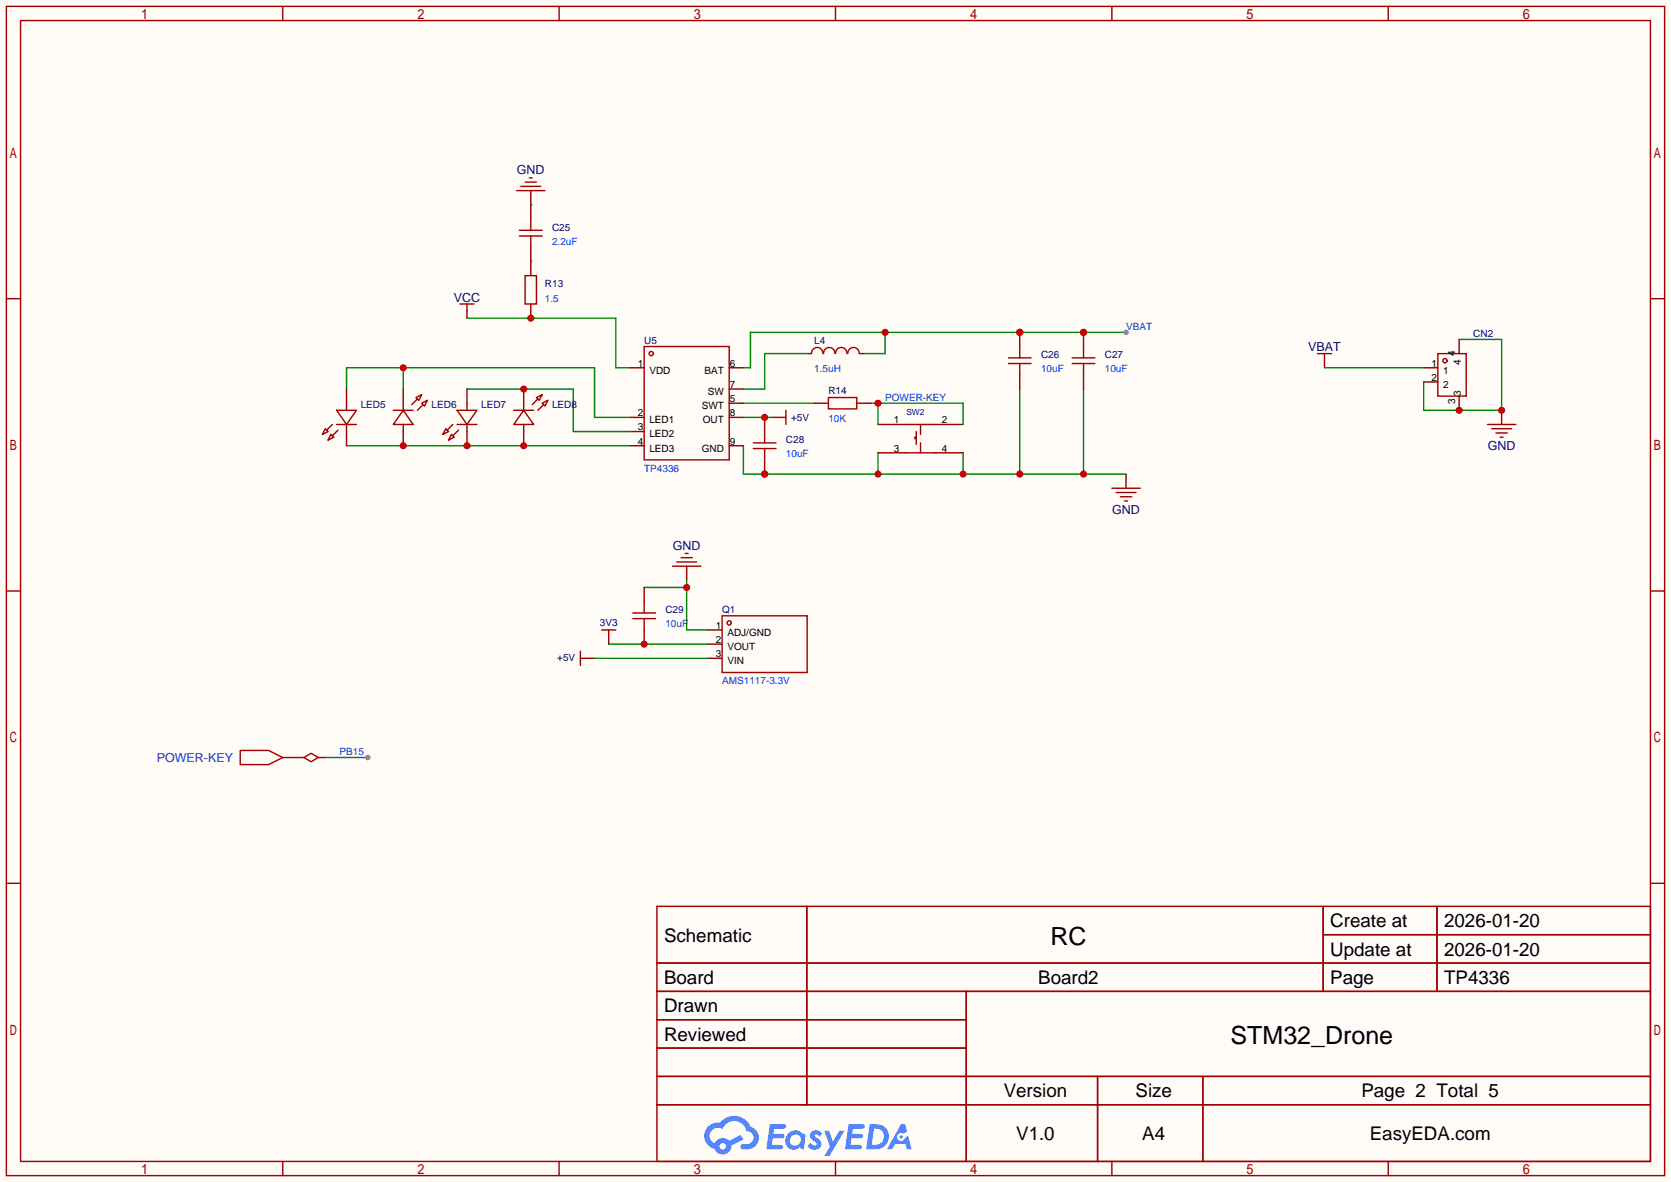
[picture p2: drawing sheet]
<svg xmlns="http://www.w3.org/2000/svg" width="299mm" height="212mm" viewBox="0 0 299 212" stroke-linecap="round" stroke-linejoin="round" font-family="sans-serif">
<path d="M0 0h299.5v211.8h-299.5z" fill="#fffcf7"/>
<g fill="none" stroke="#a10000" stroke-width=".25">
<path d="M1.1 1.1h297.2v209.6h-297.2zM3.7 3.7h292.1v204.5h-292.1zM50.7 1.1v2.6M100.2 1.1v2.6M149.7 1.1v2.6M199.3 1.1v2.6M248.8 1.1v2.6M1.1 53.5h2.6M295.8 53.5h2.5M1.1 105.9h2.6M295.8 105.9h2.5M1.1 158.3h2.6"/>
<path d="M295.8 158.3h2.5M117.7 162.4h178.1v45.8h-178.1zM117.7 172.6h178.1M117.7 177.7h178.1M144.6 162.4v35.6M173.2 177.7v30.5M237.1 162.4v15.3M237.1 167.5h58.7M257.5 162.4v15.3M117.7 182.8h55.5M117.7 192.9h178.1M117.7 187.8h55.5"/>
<path d="M117.7 198h178.1M196.7 192.9v15.3M215.6 192.9v15.3M50.7 208.2v2.5M100.2 208.2v2.5M149.7 208.2v2.5M199.3 208.2v2.5M248.8 208.2v2.5"/>
</g>
<g fill="#5487ff">
<path d="M145.5 202.8a1.3 1.3 0 0 1 1.8 .3l-.4 .6a.54 .54 0 0 0-.9-.2l.1 .2a1.58 1.58 0 0 1 1.1 1.6 1.43 1.43 0 0 1-2.5 .1l.5-.6a.64 .64 0 0 0 .5 .5 .64 .64 0 0 0 .7-.3l-.2-.2a1.6 1.6 0 0 1-1-1.6z"/>
<path d="M147.7 202.7h.9l.7 1.9 1.1-1.9h.9l-2.7 4.5h-.9l1-1.7z"/>
<path d="M138 201.5h1.6a1.31 1.31 0 0 1 1.2 .2 .4 .4 0 0 1-.3 .6h-1.8l-.1 .9h1.6a.4 .4 0 0 1 .4 .4 .4 .4 0 0 1-.4 .4h-1.7l-.2 1.2h.8a1.23 1.23 0 0 1 1.2 .2 .39 .39 0 0 1-.3 .6h-2.7z"/>
<path d="M152.1 201.5h1.6a1.32 1.32 0 0 1 1.3 .2 .39 .39 0 0 1-.4 .6h-1.7l-.2 .9h1.7a.4 .4 0 0 1 .3 .4 .4 .4 0 0 1-.4 .4h-1.7l-.2 1.2h.8a1.23 1.23 0 0 1 1.2 .2 .39 .39 0 0 1-.3 .6h-2.7z"/>
<path d="M161.5 201.5h.7l.4 1.3-.7 .4a.75 .75 0 0 0-1.1 .3 .75 .75 0 0 0 .5 1 .75 .75 0 0 0 .9-.6l.6-.3 .6 2.4h-.9l-.2-1h-1.9l-.5 1h-.9z"/>
<path d="M155.9 201.5l-.7 4.5h1.5a2.27 2.27 0 0 0 2.6-2.3 2.27 2.27 0 0 0-2.7-2.2zM156.6 202.3a1.5 1.5 0 0 1 1.8 1.5 1.5 1.5 0 0 1-1.9 1.4h-.3z"/>
<path d="M141.3 203.1a1.62 1.62 0 0 0-.4 2.1 1.62 1.62 0 0 0 2 .7l.4-.3 .3 .3 .5 .1 .3-2.5-.2-.3h-.4a1.58 1.58 0 0 0-2.5-.1zM141.9 203.6a.98 .98 0 0 1 1.5 .2 .98 .98 0 0 1-.6 1.5 .94 .94 0 0 1-1.2-.4 .94 .94 0 0 1 .3-1.3z"/>
<path d="M126.9 201.9a2.37 2.37 0 0 0 1.2 4 1.54 1.54 0 0 0 1.7 1 1.54 1.54 0 0 0 1.3-1.6l2.1-1.1-.5-.8-2 1.1a1.57 1.57 0 0 0-2.6 .4 1.5 1.5 0 0 1-.8-2.1 1.5 1.5 0 0 1 2.2-.5 2.23 2.23 0 0 1 2.3-1.4 2.23 2.23 0 0 1 2 1.8 1.16 1.16 0 0 1 1.2 1.1 1.16 1.16 0 0 1-1 1.3h-.7a.47 .47 0 0 0-.6 .3 .47 .47 0 0 0 .4 .6 2.23 2.23 0 0 0 2.3-.7 2.23 2.23 0 0 0 .4-2.3 2.16 2.16 0 0 0-1.3-1.1 3.2 3.2 0 0 0-5.4-.7l-1.2 .1zM129 205.4a.58 .58 0 0 1 1.1 0 .58 .58 0 0 1-1.1 0z"/>
<circle cx="161.5" cy="203.8" r=".28"/>
</g>
<g fill="none" stroke="#a10000" stroke-width=".25">
<path d="M115.4 62.1h15.3v20.3h-15.3z"/>
<circle cx="116.7" cy="63.4" r=".38"/>
</g>
<path d="M112.9 65.9h2.5M112.9 74.8h2.5M112.9 77.3h2.5M112.9 79.9h2.5M130.7 69.7h2.5M130.7 72.3h2.5M130.7 65.9h2.5M130.7 74.8h2.5M130.7 79.9h2.5" fill="none" stroke="#870000" stroke-width=".25"/>
<path d="M62.1 79.9h50.8M62.1 69.7v-3.8h44.5v8.9h6.3M72.3 65.9v3.8M83.7 69.7h19v7.6h10.2" fill="none" stroke="#008700" stroke-width=".25"/>
<circle cx="72.3" cy="65.9" r=".63" fill="#c00"/>
<path d="M83.7 55.8v1.2M95.1 46.9v2.5M95.1 54.5v2.5" fill="none" stroke="#870000" stroke-width=".25"/>
<path d="M82.4 54.5h2.6M83.7 54.5v1.3M94.1 49.4h2v5.1h-2z" fill="none" stroke="#a10000" stroke-width=".25"/>
<path d="M83.7 57h26.7v8.9h2.5" fill="none" stroke="#008700" stroke-width=".25"/>
<circle cx="95.1" cy="57" r=".63" fill="#c00"/>
<path d="M95.1 34.2v5M95.1 44.3v2.6M201.8 85v2.5" fill="none" stroke="#870000" stroke-width=".25"/>
<path d="M92.6 34.2h5.1M93.3 33.4h3.6M94.1 32.6h2M94.9 31.9h.5M95.1 39.2v2.1M93.1 41.3h4.1M93.1 42.3h4.1M95.1 42.3v2M199.3 87.5h5M200 88.3h3.6M200.8 89h2M201.5 89.8h.6" fill="none" stroke="#a10000" stroke-width=".25"/>
<path d="M95.1 36.7h.1M95.1 46.9h.1M133.2 79.9v5.1h68.6M182.8 69.7v15.3M194.2 69.7v15.3M157.4 81.2v3.8M172.6 81.2v3.8" fill="none" stroke="#008700" stroke-width=".25"/>
<g fill="#c00">
<circle cx="137" cy="85" r=".63"/>
<circle cx="157.4" cy="85" r=".63"/>
<circle cx="172.6" cy="85" r=".63"/>
<circle cx="182.8" cy="85" r=".63"/>
<circle cx="194.2" cy="85" r=".63"/>
</g>
<path d="M138.3 74.8h1.3" fill="none" stroke="#870000" stroke-width=".25"/>
<path d="M139.6 74.8h1.2M140.8 73.5v2.6" fill="none" stroke="#a10000" stroke-width=".25"/>
<path d="M158.6 59.6v3.8h-3.8M201.8 59.6h-67.3v6.3h-1.3M133.2 74.8h5.1" fill="none" stroke="#008700" stroke-width=".25"/>
<g fill="#c00">
<circle cx="194.2" cy="59.6" r=".63"/>
<circle cx="182.8" cy="59.6" r=".63"/>
<circle cx="158.6" cy="59.6" r=".63"/>
</g>
<circle cx="201.8" cy="59.6" r=".51" fill="#999"/>
<path d="M182.8 59.6v2.5" fill="none" stroke="#870000" stroke-width=".25"/>
<circle cx="182.8" cy="59.6" r=".63" fill="#c00"/>
<path d="M194.2 59.6v2.5M182.8 67.2v2.5" fill="none" stroke="#870000" stroke-width=".25"/>
<path d="M180.7 64.1h4.1M180.7 65.2h4.1M182.8 62.1v2M182.8 65.2v2" fill="none" stroke="#a10000" stroke-width=".25"/>
<circle cx="194.2" cy="59.6" r=".63" fill="#c00"/>
<path d="M144.7 63.4h.7M145.9 72.3h2.6M153.5 72.3h2.6M154.1 63.4h.7M157.4 76.1h5M167.5 76.1h5.1M194.2 67.2v2.5M157.4 81.2h5M167.5 81.2h5.1" fill="none" stroke="#870000" stroke-width=".25"/>
<g fill="none" stroke="#a10000" stroke-width=".25">
<path d="M145.4 63.4a1.01 1.01 0 0 1 1.1-1.1 1.01 1.01 0 0 1 1 1.1M147.6 63.4a1.01 1.01 0 0 1 1-1.1 1.01 1.01 0 0 1 1 1.1M148.5 71.2h5v2.1h-5zM149.8 63.4a1.01 1.01 0 0 1 1-1.1 1.01 1.01 0 0 1 1 1.1M151.9 63.4a1.01 1.01 0 0 1 1.1-1.1 1.01 1.01 0 0 1 1 1.1M162.4 76.1h5.1M164.2 78.4h-.2v.2h.2M164.2 77.3v2.3M165 76.1v1.8M165 79.4v1.8M192.2 64.1h4M192.2 65.2h4"/>
<path d="M194.2 62.1v2M194.2 65.2v2M162.4 81.2h5.1"/>
</g>
<path d="M133.2 72.3h12.7M144.7 63.4h-7.7v6.3h-3.8M156.1 72.3h16.5v3.8M157.4 72.3v3.8" fill="none" stroke="#008700" stroke-width=".25"/>
<circle cx="157.4" cy="72.3" r=".63" fill="#c00"/>
<path d="M50.7 135.8h3.8M57 135.8h1.3" fill="none" stroke="#870000" stroke-width=".25"/>
<path d="M43.1 134.5h5l2.6 1.3-2.6 1.2h-5zM54.5 135.8l1.3-.8 1.2 .8-1.2 .7z" fill="none" stroke="#a10000" stroke-width=".25"/>
<path d="M53.2 135.8h.1M58.3 135.8h7.6" fill="none" stroke="#008700" stroke-width=".25"/>
<circle cx="65.9" cy="135.8" r=".51" fill="#999"/>
<path d="M137 74.8v2.5" fill="none" stroke="#870000" stroke-width=".25"/>
<circle cx="137" cy="74.8" r=".63" fill="#c00"/>
<path d="M137 82.4v2.6" fill="none" stroke="#870000" stroke-width=".25"/>
<circle cx="137" cy="85" r=".63" fill="#c00"/>
<g fill="none" stroke="#a10000" stroke-width=".25">
<path d="M135 79.4h4.1M137 77.3v2.1M236.1 63.4h2.5M237.4 63.4v1.2M257.7 63.4h5.1v7.6h-5.1zM266.6 76.1h5.1M267.3 76.8h3.6M268.1 77.6h2M268.9 78.4h.5M135 80.4h4.1M137 80.4v2"/>
<circle cx="259" cy="64.6" r=".38"/>
</g>
<path d="M237.4 64.6v1.3M255.1 65.9h2.6M255.1 68.5h2.6M261.5 60.8v2.6M261.5 71v2.5M269.1 73.5v2.6" fill="none" stroke="#870000" stroke-width=".25"/>
<path d="M237.4 65.9h17.7M261.5 60.8h7.6v12.7h-14v-5" fill="none" stroke="#008700" stroke-width=".25"/>
<g fill="#c00">
<circle cx="269.1" cy="73.5" r=".63"/>
<circle cx="261.5" cy="73.5" r=".63"/>
</g>
<path d="M105.3 118h1.3M109.1 114.2v1.2M123.1 101.5v2.5M126.9 118h2.5M126.9 115.4h2.5M126.9 112.9h2.5" fill="none" stroke="#870000" stroke-width=".25"/>
<g fill="none" stroke="#a10000" stroke-width=".25">
<path d="M122 99.9h2.1M122.8 99.2h.5M104 116.7v2.6M104 118h1.3M107.8 112.9h2.6M109.1 112.9v1.3M120.5 101.5h5.1M121.3 100.7h3.5M129.4 110.4h15.3v10.1h-15.3z"/>
<circle cx="130.7" cy="111.6" r=".38"/>
</g>
<path d="M106.6 118h20.3M109.1 115.4h17.8M115.4 105.3h7.7M123.1 104v8.9h3.8" fill="none" stroke="#008700" stroke-width=".25"/>
<circle cx="123.1" cy="105.3" r=".63" fill="#c00"/>
<path d="M115.4 105.3v2.5M115.4 112.9v2.5" fill="none" stroke="#870000" stroke-width=".25"/>
<circle cx="115.4" cy="115.4" r=".63" fill="#c00"/>
<path d="M58.3 76.8l.5 .5-1 .6zM59.3 77.9l.5 .5-1 .5zM59.6 76.1l-1.1 1M60.3 73.5h3.6l-1.8 2.6zM60.3 76.1h3.6M60.6 77.1l-1 1M62.1 72.3v1.2M62.1 76.1v1.2M113.4 109.9h4.1M113.4 110.9h4.1M115.4 107.8v2.1M115.4 110.9v2" fill="none" stroke="#a10000" stroke-width=".25"/>
<path d="M62.1 69.7v2.6M62.1 77.3v2.6M72.3 77.3v2.6" fill="none" stroke="#870000" stroke-width=".25"/>
<circle cx="72.3" cy="79.9" r=".63" fill="#c00"/>
<path d="M72.3 69.7v2.6M83.7 69.7v2.6M83.7 77.3v2.6" fill="none" stroke="#870000" stroke-width=".25"/>
<path d="M70.5 73.5h3.5M72.3 73.5l1.7 2.6h-3.5zM72.3 72.3v1.2M72.3 76.1v1.2M74.5 71.2l1.1-.5-.5 1.1zM74.8 71.5l-1 1M75.6 72.3l1-.5-.5 1zM75.8 72.5l-1 1" fill="none" stroke="#a10000" stroke-width=".25"/>
<circle cx="83.7" cy="79.9" r=".63" fill="#c00"/>
<path d="M79.9 76.8l.5 .5-1 .6zM80.9 77.9l.5 .5-1 .5zM81.2 76.1l-1.1 1M81.9 73.5h3.6l-1.8 2.6zM81.9 76.1h3.6M82.2 77.1l-1 1M83.7 72.3v1.2M83.7 76.1v1.2" fill="none" stroke="#a10000" stroke-width=".25"/>
<path d="M93.9 77.3v2.6" fill="none" stroke="#870000" stroke-width=".25"/>
<circle cx="93.9" cy="79.9" r=".63" fill="#c00"/>
<path d="M93.9 69.7v2.6" fill="none" stroke="#870000" stroke-width=".25"/>
<circle cx="93.9" cy="69.7" r=".63" fill="#c00"/>
<path d="M92.1 73.5h3.5M93.9 73.5l1.7 2.6h-3.5zM93.9 72.3v1.2M93.9 76.1v1.2M96.1 71.2l1.1-.5-.6 1.1zM96.4 71.5l-1 1M97.2 72.3l1-.5-.5 1zM97.4 72.5l-1 1" fill="none" stroke="#a10000" stroke-width=".25"/>
<g font-size="4.5">
<text x="188.3" y="169.3">RC</text>
<text x="220.5" y="187.1">STM32_Drone</text>
</g>
<g font-size="3.4">
<text x="238.4" y="166.2">Create at</text>
<text x="258.8" y="166.2">2026-01-20</text>
<text x="119" y="168.7">Schematic</text>
<text x="238.4" y="171.3">Update at</text>
<text x="258.8" y="171.3">2026-01-20</text>
<text x="119" y="176.4">Board</text>
<text x="186.1" y="176.4">Board2</text>
<text x="238.4" y="176.4">Page</text>
<text x="258.8" y="176.4">TP4336</text>
<text x="119" y="181.4">Drawn</text>
<text x="119" y="186.5">Reviewed</text>
<text x="179.9" y="196.7">Version</text>
<text x="203.5" y="196.7">Size</text>
<text x="244" y="196.7">Page 2 Total 5</text>
<text x="182.1" y="204.3">V1.0</text>
<text x="204.7" y="204.3">A4</text>
<text x="245.5" y="204.3">EasyEDA.com</text>
</g>
<g font-size="2.2" fill="#000080">
<text x="92.6" y="31.2">GND</text>
<text x="81.3" y="54">VCC</text>
<text x="234.4" y="62.9">VBAT</text>
<text x="266.6" y="80.7">GND</text>
<text x="199.3" y="92.1">GND</text>
<text x="120.6" y="98.5">GND</text>
</g>
<text font-size="2.2" fill="#00f" x="28.1" y="136.6">POWER-KEY</text>
<g font-size="1.8" fill="#000080">
<text x="98.9" y="41.3">C25</text>
<text x="97.7" y="51.5">R13</text>
<text x="115.4" y="61.7">U5</text>
<text x="145.9" y="61.7">L4</text>
<text x="186.6" y="64.2">C26</text>
<text x="198" y="64.2">C27</text>
<text x="264" y="60.4">CN2</text>
<text x="148.5" y="70.5">R14</text>
<text x="64.6" y="73.1">LED5</text>
<text x="77.3" y="73.1">LED6</text>
<text x="86.2" y="73.1">LED7</text>
<text x="98.9" y="73.1">LED8</text>
<text x="141.8" y="75.4">+5V</text>
<text x="140.8" y="79.4">C28</text>
<text x="107.5" y="112.2">3V3</text>
<text x="119.3" y="109.9">C29</text>
<text x="129.4" y="109.9">Q1</text>
<text x="99.9" y="118.6">+5V</text>
</g>
<g font-size="1.8" fill="#00f">
<text x="98.9" y="43.9">2.2uF</text>
<text x="97.7" y="54">1.5</text>
<text x="201.8" y="59.1">VBAT</text>
<text x="145.9" y="66.7">1.5uH</text>
<text x="158.6" y="71.8">POWER-KEY</text>
<text x="186.6" y="66.7">10uF</text>
<text x="198" y="66.7">10uF</text>
<text x="148.5" y="75.6">10K</text>
<text x="140.8" y="82">10uF</text>
<text x="115.4" y="84.5">TP4336</text>
<text x="119.3" y="112.5">10uF</text>
<text x="129.4" y="122.6">AMS1117-3.3V</text>
<text x="60.8" y="135.3">PB15</text>
</g>
<g font-size="1.8">
<text x="114.3" y="65.7">1</text>
<text x="130.8" y="65.7">6</text>
<text x="256.6" y="65.7">1</text>
<text x="260.8" y="63.9" transform="rotate(-90 260.8 63.9)">4</text>
<text x="261.8" y="65.4" transform="rotate(-90 261.8 65.4)">4</text>
<text x="116.4" y="67">VDD</text>
<text x="126.3" y="67">BAT</text>
<text x="126.9" y="70.8">SW</text>
<text x="130.8" y="69.5">7</text>
<text x="256.6" y="68.2">2</text>
<text x="258.6" y="67">1</text>
<text x="258.6" y="69.5">2</text>
<text x="261.8" y="71" transform="rotate(-90 261.8 71)">3</text>
<text x="114.3" y="74.6">2</text>
<text x="114.3" y="77.1">3</text>
<text x="116.4" y="75.9">LED1</text>
<text x="125.8" y="73.3">SWT</text>
<text x="126" y="75.9">OUT</text>
<text x="130.8" y="72">5</text>
<text x="130.8" y="74.6">8</text>
<text x="160.2" y="75.9">1</text>
<text x="168.8" y="75.9">2</text>
<text x="260.8" y="72.5" transform="rotate(-90 260.8 72.5)">3</text>
<text x="114.3" y="79.7">4</text>
<text x="116.4" y="78.4">LED2</text>
<text x="116.4" y="80.9">LED3</text>
<text x="125.8" y="80.9">GND</text>
<text x="130.8" y="79.7">9</text>
<text x="160.2" y="80.9">3</text>
<text x="168.8" y="80.9">4</text>
<text x="128.3" y="112.7">1</text>
<text x="130.4" y="114">ADJ/GND</text>
<text x="128.3" y="117.8">3</text>
<text x="128.3" y="115.2">2</text>
<text x="130.4" y="119">VIN</text>
<text x="130.4" y="116.5">VOUT</text>
</g>
<text font-size="1.5" fill="#000080" x="162.4" y="74.4">SW2</text>
</svg>
